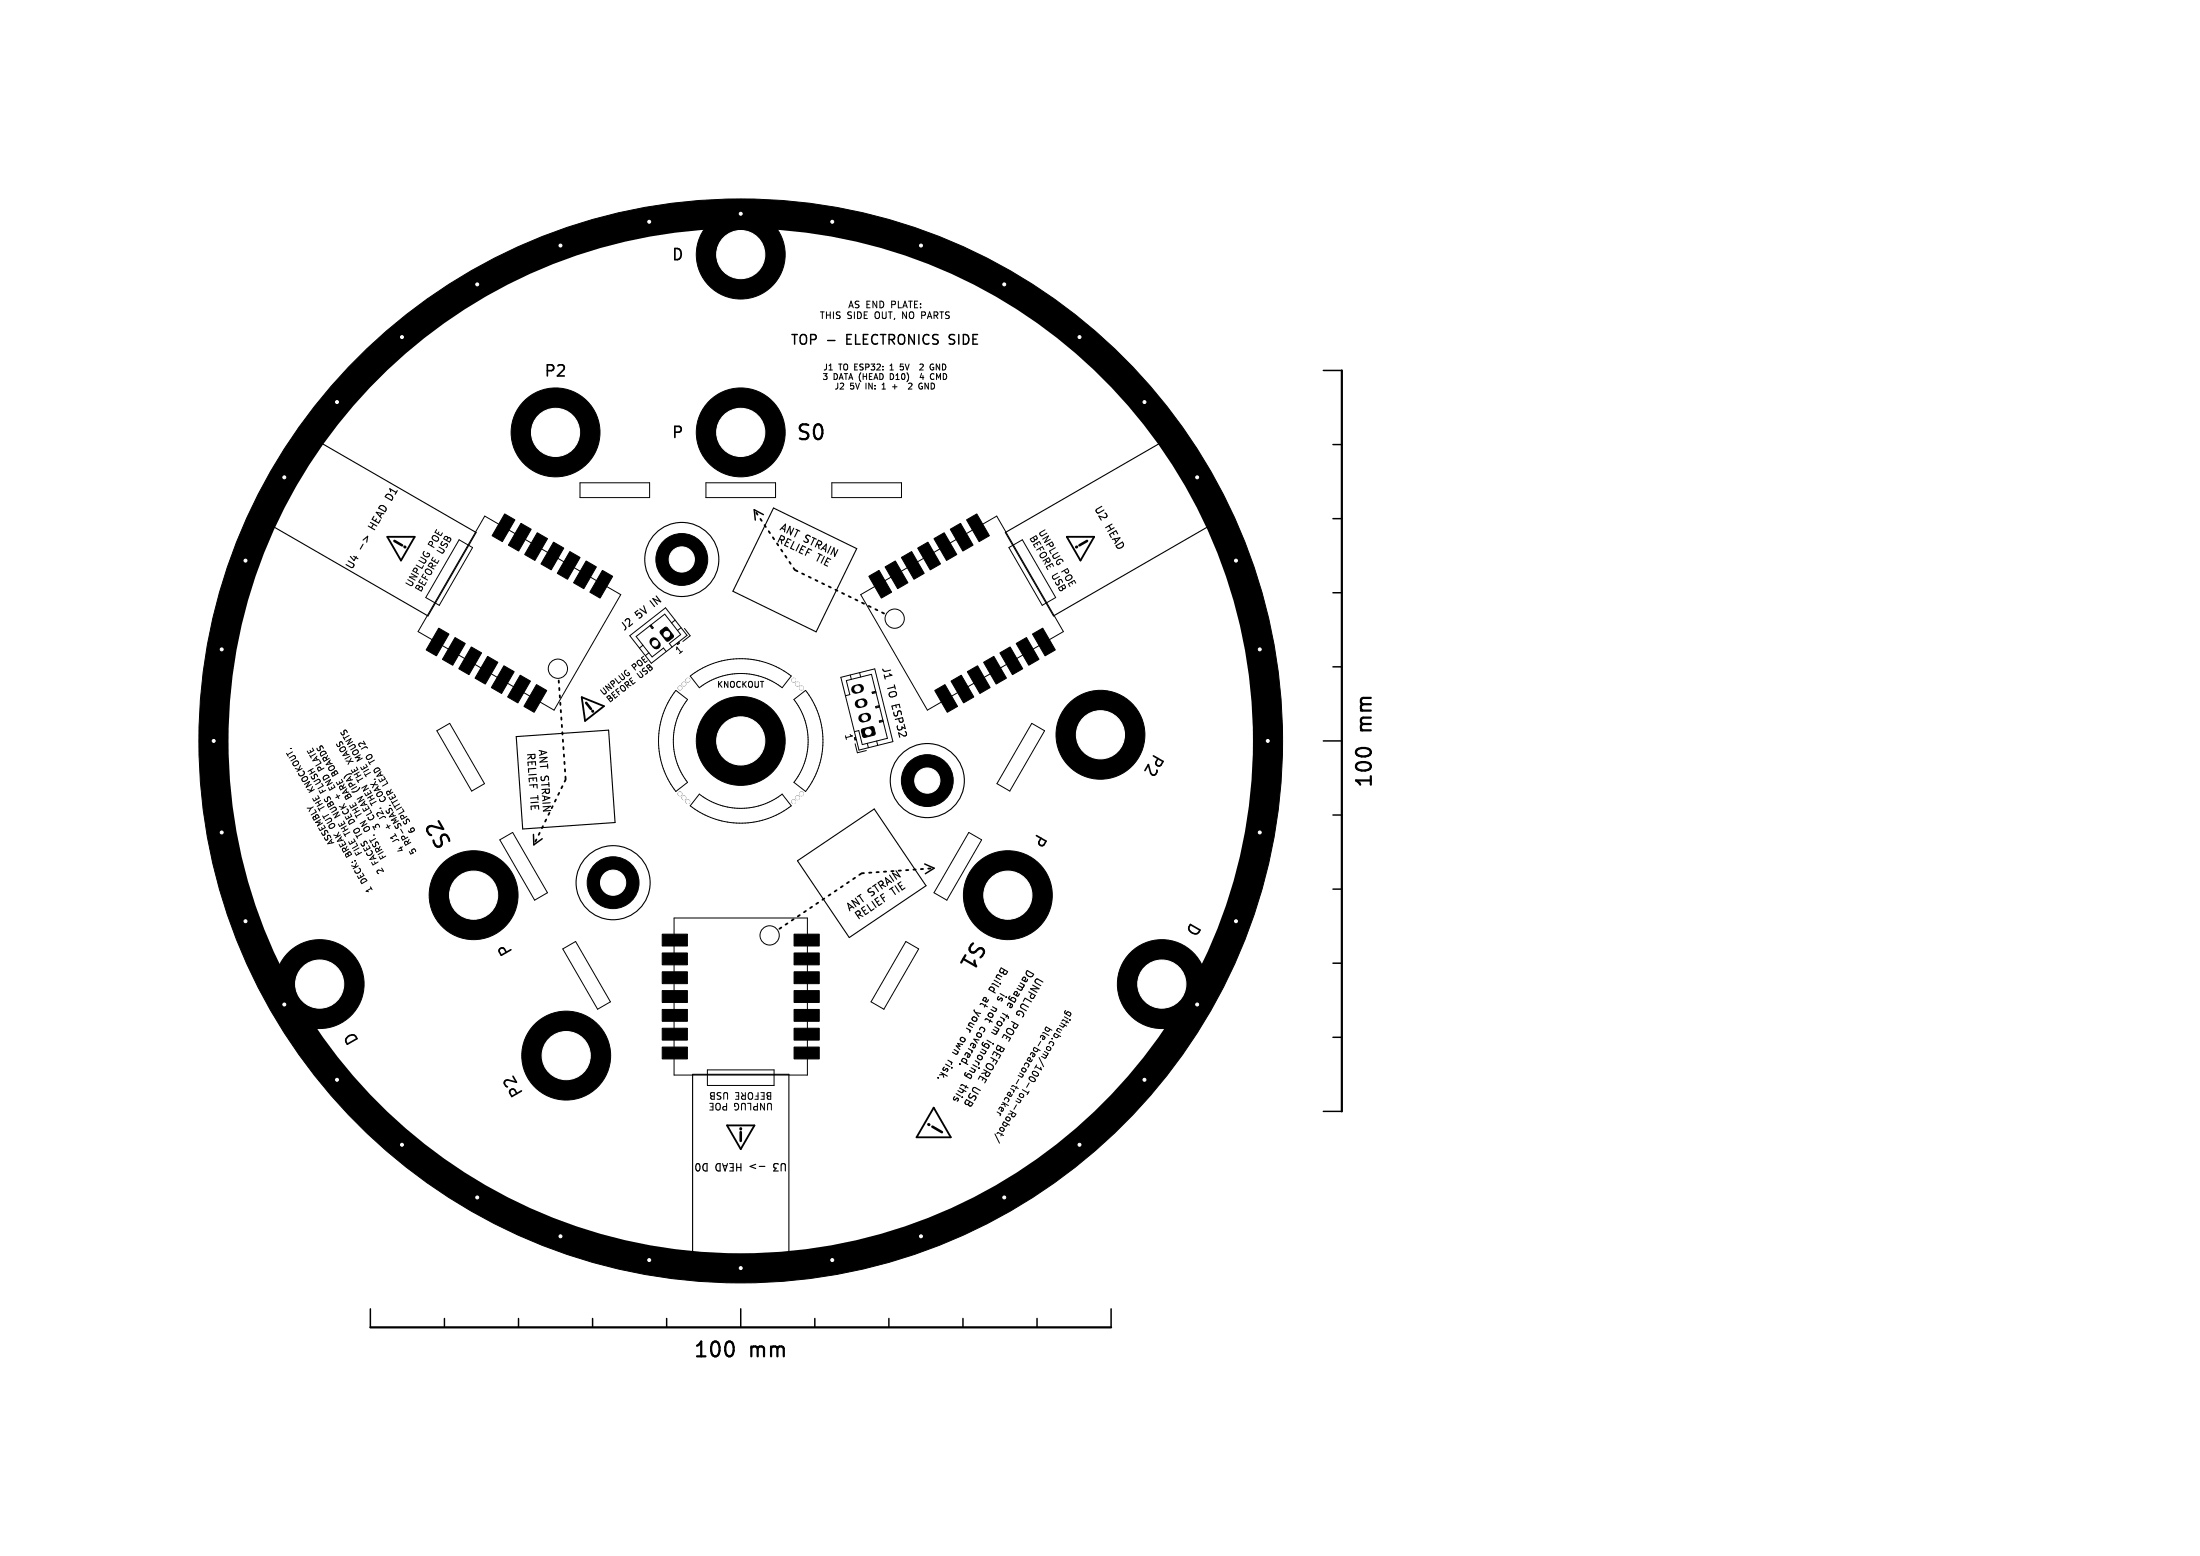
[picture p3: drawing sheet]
<svg xmlns="http://www.w3.org/2000/svg" width="297mm" height="210mm" viewBox="0 0 297 210" stroke-linecap="round" stroke-linejoin="round" font-family="sans-serif">
<circle cx="100" cy="100" r="71.1" fill="none" stroke="#000" stroke-width="4"/>
<g fill="#000" stroke="#000" stroke-width=".14">
<path d="M68.1 69.4l1.4 .8-1.7 2.9-1.4-.8zM70.3 70.6l1.4 .8-1.7 3-1.4-.8zM72.5 71.9l1.4 .8-1.7 2.9-1.4-.8zM74.7 73.2l1.4 .8-1.7 2.9-1.4-.8zM76.9 74.4l1.4 .8-1.7 3-1.4-.8zM79.1 75.7l1.4 .8-1.7 3-1.4-.8zM117.3 77.8l1.4-.8 1.7 2.9-1.4 .8zM119.5 76.5l1.4-.8 1.7 3-1.4 .8zM121.7 75.2l1.4-.8 1.7 3-1.4 .8zM123.9 74l1.4-.8 1.7 2.9-1.4 .8zM126.1 72.7l1.4-.8 1.7 2.9-1.4 .8zM128.3 71.4l1.4-.8 1.7 3-1.4 .8z"/>
<path d="M130.5 70.2l1.4-.8 1.7 2.9-1.4 .8zM59.2 84.8l1.4 .8-1.7 2.9-1.4-.8zM61.4 86l1.4 .8-1.7 3-1.4-.8zM63.6 87.3l1.4 .8-1.7 3-1.4-.8zM65.8 88.6l1.4 .8-1.7 2.9-1.4-.8zM68 89.9l1.4 .8-1.7 2.9-1.4-.8zM70.2 91.1l1.4 .8-1.7 3-1.4-.8zM72.4 92.4l1.4 .8-1.7 2.9-1.4-.8zM81.3 77l1.4 .8-1.7 2.9-1.4-.8zM89.2 85.1l.6-.4h.2l.9 1v.3l-.6 .5h-.3l-.8-1-.1-.2zM116.4 98.4l1.5-.3 .1 .1 .1 .9-1.3 .4h-.2l-.3-.8zM126.2 93.2l1.4-.8 1.7 2.9-1.4 .8z"/>
<path d="M128.4 91.9l1.4-.8 1.7 3-1.4 .8zM130.6 90.7l1.4-.8 1.7 2.9-1.4 .8zM132.8 89.4l1.4-.8 1.7 2.9-1.4 .8zM135 88.1l1.4-.8 1.7 3-1.4 .8zM137.2 86.8l1.4-.8 1.7 3-1.4 .8zM139.4 85.6l1.4-.8 1.7 2.9-1.4 .8zM89.4 136.2h3.4v1.6h-3.4zM89.4 126.1h3.4v1.6h-3.4zM89.4 128.6h3.4v1.6h-3.4zM89.4 131.2h3.4v1.6h-3.4zM89.4 133.7h3.4v1.6h-3.4zM89.4 138.8h3.4v1.6h-3.4z"/>
<path d="M107.2 138.8h3.4v1.6h-3.4zM107.2 136.2h3.4v1.6h-3.4zM107.2 133.7h3.4v1.6h-3.4zM107.2 131.2h3.4v1.6h-3.4zM107.2 128.6h3.4v1.6h-3.4zM107.2 126.1h3.4v1.6h-3.4zM89.4 141.3h3.4v1.6h-3.4zM107.2 141.3h3.4v1.6h-3.4z"/>
<circle cx="100" cy="34.4" r="6"/>
<circle cx="75" cy="58.4" r="6"/>
<circle cx="100" cy="58.4" r="6"/>
<circle cx="92" cy="75.5" r="3.5"/>
<circle cx="91.8" cy="92.9" r=".25"/>
<circle cx="92.3" cy="92.3" r=".25"/>
<circle cx="92.9" cy="91.8" r=".25"/>
<circle cx="100" cy="100" r="6"/>
<circle cx="107.1" cy="91.8" r=".25"/>
<circle cx="107.7" cy="92.3" r=".25"/>
<circle cx="108.2" cy="92.9" r=".25"/>
<circle cx="148.6" cy="99.2" r="6"/>
<circle cx="82.8" cy="119.1" r="3.5"/>
<circle cx="91.8" cy="107.1" r=".25"/>
<circle cx="92.3" cy="107.7" r=".25"/>
<circle cx="92.9" cy="108.2" r=".25"/>
<circle cx="107.1" cy="108.2" r=".25"/>
<circle cx="107.7" cy="107.7" r=".25"/>
<circle cx="108.2" cy="107.1" r=".25"/>
<circle cx="125.2" cy="105.4" r="3.5"/>
<circle cx="43.2" cy="132.8" r="6"/>
<circle cx="63.9" cy="120.8" r="6"/>
<circle cx="136.1" cy="120.8" r="6"/>
<circle cx="156.8" cy="132.8" r="6"/>
<circle cx="76.4" cy="142.5" r="6"/>
</g>
<path d="M88.3 86.6l.3 .4M116 92.9l-.5 .1M116.5 94.9l-.5 .1M117 96.8l-.5 .1" fill="none" stroke="#000" stroke-width="1.2"/>
<g fill="none" stroke="#000" stroke-width=".2">
<path d="M128.1 46.4l.2 .1M128.2 45.3v.3M178.6 50h2.5M180 60h1.1M103.1 69.5l-1.3-.7 .2 1.4M180 70h1.1M180 90h1.1M180 80h1.1M72 112.6l.1 1.4 1.1-.8M124.8 116.6l1.3 .6-1.2 .7M178.6 100h2.5M180 110h1.1"/>
<path d="M180 120h1.1M180 130h1.1M180 140h1.1M178.6 150h2.5M50 176.6v2.6M60 178v1.2M70 178v1.2M80 178v1.2M90 178v1.2M100 176.6v2.6M110 178v1.2M120 178v1.2"/>
<path d="M130 178v1.2M140 178v1.2M150 176.6v2.6"/>
</g>
<g fill="none" stroke="#000" stroke-width=".25">
<path d="M52.3 72.5h3.7l-1.9 3.2zM102.1 69.2l.2 .3M102.7 70l.1 .3M103.2 70.9l.2 .2M103.8 71.7l.1 .2M106.6 75.8l.1 .3M107.1 76.7l.2 .2M107.4 77l.3 .1M108.3 77.4l.3 .1M109.2 77.8l.3 .2M110.1 78.3l.3 .1M111 78.7l.3 .2"/>
<path d="M111.9 79.2l.3 .1M112.8 79.6l.3 .1M144 72.5h3.7l-1.8 3.2zM75.4 91.8v.3M75.5 92.8v.3M75.6 93.8v.3M75.6 94.8l.1 .3M75.7 95.8v.3M75.8 96.8v.3M75.8 97.8l.1 .3M75.9 98.8v.3M76 99.8v.3"/>
<path d="M78.5 94.1l3 1.2-2.5 2zM113.7 80l.3 .2M114.6 80.5l.3 .1M115.5 80.9l.2 .1M116.4 81.3l.2 .2M117.3 81.8l.2 .1M118.2 82.2l.2 .2M119.1 82.7l.2 .1M72.4 113.3l-.1 .3M72.9 112.4l-.2 .3M73.3 111.5l-.1 .3M73.7 110.6l-.1 .3"/>
<path d="M74.6 108.8l-.1 .3M75 107.9l-.1 .3M75.5 107l-.1 .3M75.9 106.1l-.1 .3M76.1 100.8v.3M76.1 101.8v.3M76.2 102.8v.3M76.3 103.8v.3M76.3 104.8l.1 .3M76.4 105.2l-.2 .3M113.8 119.6l-.3 .2M122.6 117.4h-.3"/>
<path d="M123.6 117.4h-.3M124.6 117.3h-.3M125.6 117.2h-.3M105.5 125.2l-.3 .2M106.3 124.6l-.2 .2M107.1 124.1l-.2 .1M108 123.5l-.3 .2M108.8 123l-.3 .1M109.6 122.4l-.2 .2M110.4 121.8l-.2 .2M111.3 121.3l-.3 .1M112.1 120.7l-.2 .2"/>
<path d="M112.9 120.2l-.2 .1M98.2 151.9h3.6l-1.8 3.2zM126 149.5l2.4 4h-4.7z"/>
</g>
<path d="M54.6 73.8h.1M145.4 73.8h-.1M80 96h.1M100 152.3v.1M125.4 151.8h.1" fill="none" stroke="#000" stroke-width=".4"/>
<path d="M53.2 73l1.1 .6M146.8 73l-1.1 .6M79.1 94.9l.7 .8M100 152.8v1.2M125.9 152.1l1.3 .7" fill="none" stroke="#000" stroke-width=".35"/>
<g fill="none" stroke="#000" stroke-width=".15">
<path d="M42.6 59.4l21.7 12.5-6.5 11.2-21.7-12.5zM49 72.9l.6-.5-.1 .8M49 73.5l-.4 .6M104.4 68.6l11.3 5.4-5.5 11.3-11.3-5.5zM135.7 71.9l21.7-12.5 6.5 11.2-21.7 12.5zM69.7 99.4l12.5-.9 .8 12.5-12.4 .9zM107.7 116.2l10.3-7 7 10.3-10.4 7zM133.5 133.5l.9 .5M136.5 135.5l-.2 .4M93.5 145h13v25h-13zM102 157.1l-.7 .3 .7 .3M102.5 157.4h.8"/>
<path d="M128 143.1l.5 .3M128.4 144.1h.1zM128.5 144.1h.1M129.9 146.4l.8 .4M130.3 145.2l.7 .4M131.2 145.3l-.2 .3"/>
<circle cx="92" cy="75.5" r="5"/>
<circle cx="82.8" cy="119.1" r="5"/>
<circle cx="125.2" cy="105.4" r="5"/>
</g>
<g fill="none" stroke="#000" stroke-width=".14">
<path d="M119.1 52.5h.4M120.1 49.9h.5M120.2 49.3l-.1 .1M120.4 50.4h-.2v.8h.2M120.5 52.2h.6M121.5 49.9h.3M121.9 43v-.9l.5 .9M121.9 49.1h-.3l-.1 .4 .3-.1M123.1 52.1l-.5 .4h.5M124.2 49.2l.3-.1 .1 .3-.5 .5h.5M124.4 50.4l-.2 .6h.5M124.4 42.6h.4"/>
<path d="M124.6 50.7v.5M126.1 50.5h.1M126.1 51.1l-.2 .1M62 72.9l1.8 1-4.5 7.8-1.8-1.1zM65.4 69.7l18.4 10.6-9 15.5-18.4-10.6zM78.3 65.2h9.4v2h-9.4zM95.3 65.2h9.4v2h-9.4zM112.3 65.2h9.4v2h-9.4zM136.2 73.9l1.8-1 4.5 7.7-1.8 1.1zM59 98.6l1.7-1 4.7 8.2-1.7 1zM85 85.8l4.8-3.8 3 3.8-4.9 3.7zM86.8 87.1l-.5 .4"/>
<path d="M87.6 88.1l-.5 .4M87.8 84.4l.3 .4M87.9 84.3l.3 .4-.2 .2-.3-.4M90.7 87.3l-.3-.5 1.5-1.2-2.2-2.7-3.8 3 2.1 2.8 1.6-1.2 .3 .4M91.1 83.7l-.4 .4M91.2 93.2l1.6 1.2a9.1 9.1 0 0 0 0 11.2l-1.6 1.2a11.1 11.1 0 0 1 0-13.6zM91.6 86.7l.1 .1-.2 .2-.1-.2M91.7 86.7l-.3 .2M91.9 84.7l-.4 .4M92.4 84.8l.8 1-1 .8M93.2 91.2a11.1 11.1 0 0 1 13.6 0l-1.2 1.6a9.1 9.1 0 0 0-11.2 0zM107.2 94.4l1.6-1.2a11.1 11.1 0 0 1 0 13.6l-1.6-1.2a9.1 9.1 0 0 0 0-11.2z"/>
<path d="M113.5 91.4l4.6-1.1 2.4 9.8-4.5 1.1zM114.1 93.9l.6-.1-.4-1.9 3.4-.9 2.1 8.6-3.4 .9-.5-1.9-.6 .2M114.8 91.1l.1 .6M115.4 99.6l.1 .2M115.5 99.5l-.2 .1 .1 .3 .2-.1M116 90.8l.2 .6M116.2 80.3l18.4-10.6 9 15.5-18.4 10.6zM118.2 93.3l-.5 .1 .1 .2 .5-.1M118.2 93.4l-.4 .1M118.7 95.2l-.5 .2 .1 .1 .5-.1M118.7 95.3l-.5 .2M119.2 97.2l-.5 .1v.2l.5-.1"/>
<path d="M119.2 97.3l-.5 .1M139.3 97.6l1.7 1-4.7 8.2-1.7-1zM46.7 102.7l1 .1M47.4 102.3l-.4 .9M48.1 103.5l.2 .4M67.5 113.4l1.7-1 4.7 8.1-1.7 1zM94.4 107.2a9.1 9.1 0 0 0 11.2 0l1.2 1.6a11.1 11.1 0 0 1-13.6 0zM115.4 100.4l.3 1.2 1.3-.3M117.1 100.3l.1 .6M118.3 100l.2 .6M130.8 112.4l1.7 1-4.7 8.1-1.7-1zM76 128.1l1.7-1 4.7 8.1-1.7 1z"/>
<path d="M91 123.9h18v21.2h-18zM122.3 127.1l1.7 1-4.7 8.1-1.7-1zM95.5 144.4h9v2.1h-9zM134.3 153l.6 1.3M134.6 153l.2-.1 .7 .4M134.6 150.1l.5 .3M135 150.3v.3M135 152.2h.3l.2 .1 .1 .1-.1 .2-.2 .1-.3-.1v-.2zM135.3 149.5l-.2 .4 .2 .1 .2-.3-.4-.3-.1 .1-.1 .2M135.3 153l-.2 .3M135.4 148.8l.7 .4M135.5 151.4l.8 .5"/>
<path d="M135.5 151.4l-.1 .2v.3l.4 .1 .2-.3M135.6 148.9l.1 .5M135.6 149l-.4 .1M135.9 150.8h.2l.2 .1 .1 .1-.1 .2-.2 .1-.2-.1-.1-.2zM136.1 148.3l-.3-.1-.2 .3M136.4 149.9l.7 .5-.3 .3h-.2v-.2l.1-.4M136.6 150.3l-.5 .1"/>
<circle cx="75.3" cy="90.3" r="1.3"/>
<circle cx="120.8" cy="83.5" r="1.3"/>
<circle cx="100" cy="100" r="73.1"/>
<circle cx="103.9" cy="126.2" r="1.3"/>
</g>
<g fill="#fff" stroke="#fff" stroke-width=".14">
<circle cx="29.9" cy="87.6" r=".2"/>
<circle cx="54.3" cy="45.5" r=".2"/>
<circle cx="54.3" cy="154.5" r=".2"/>
<circle cx="154.5" cy="145.7" r=".2"/>
<circle cx="138.7" cy="91" r=".2"/>
<circle cx="166.9" cy="124.3" r=".2"/>
<circle cx="112.4" cy="170.1" r=".2"/>
<circle cx="64.4" cy="161.6" r=".2"/>
<circle cx="145.7" cy="45.5" r=".2"/>
<circle cx="75.7" cy="166.9" r=".2"/>
<circle cx="33.1" cy="75.7" r=".2"/>
<circle cx="154.5" cy="54.3" r=".2"/>
<circle cx="87.6" cy="170.1" r=".2"/>
<circle cx="75.7" cy="33.1" r=".2"/>
<circle cx="29.9" cy="112.4" r=".2"/>
<circle cx="135.6" cy="161.6" r=".2"/>
<circle cx="45.5" cy="54.3" r=".2"/>
<circle cx="124.3" cy="166.9" r=".2"/>
<circle cx="112.4" cy="29.9" r=".2"/>
<circle cx="38.4" cy="64.4" r=".2"/>
<circle cx="161.6" cy="135.6" r=".2"/>
<circle cx="170.1" cy="112.4" r=".2"/>
<circle cx="145.7" cy="154.5" r=".2"/>
<circle cx="38.4" cy="135.6" r=".2"/>
<circle cx="87.6" cy="29.9" r=".2"/>
<circle cx="88.4" cy="138" r=".2"/>
<circle cx="171.1" cy="100" r=".2"/>
<circle cx="100" cy="28.8" r=".2"/>
<circle cx="124.3" cy="33.1" r=".2"/>
<circle cx="72.9" cy="71" r=".2"/>
<circle cx="33.1" cy="124.3" r=".2"/>
<circle cx="170.1" cy="87.6" r=".2"/>
<circle cx="166.9" cy="75.7" r=".2"/>
<circle cx="64.4" cy="38.4" r=".2"/>
<circle cx="135.6" cy="38.4" r=".2"/>
<circle cx="45.5" cy="145.7" r=".2"/>
<circle cx="161.6" cy="64.4" r=".2"/>
<circle cx="100" cy="171.1" r=".2"/>
<circle cx="28.8" cy="100" r=".2"/>
<circle cx="88.4" cy="134.5" r=".2"/>
<circle cx="126.2" cy="70.3" r=".2"/>
<circle cx="75.9" cy="72.7" r=".2"/>
<circle cx="128.5" cy="70.2" r=".2"/>
<circle cx="135.7" cy="92.8" r=".2"/>
<circle cx="88.4" cy="126.9" r=".2"/>
<circle cx="82.5" cy="76.5" r=".2"/>
<circle cx="129.1" cy="96.6" r=".2"/>
<circle cx="100" cy="100" r="3.2"/>
<circle cx="107.7" cy="107.7" r=".25"/>
<circle cx="76.4" cy="142.5" r="3.2"/>
<circle cx="91.8" cy="92.9" r=".25"/>
<circle cx="75" cy="58.4" r="3.2"/>
<circle cx="91.8" cy="107.1" r=".25"/>
<circle cx="92.9" cy="108.2" r=".25"/>
<circle cx="108.2" cy="107.1" r=".25"/>
<circle cx="92.3" cy="107.7" r=".25"/>
<circle cx="107.1" cy="91.8" r=".25"/>
<circle cx="125.2" cy="105.4" r="1.7"/>
<circle cx="43.2" cy="132.8" r="3.3"/>
<circle cx="136.1" cy="120.8" r="3.2"/>
<circle cx="117.2" cy="98.8" r=".37"/>
<circle cx="116.7" cy="96.9" r=".37"/>
<circle cx="116.3" cy="94.9" r=".37"/>
<circle cx="115.8" cy="93" r=".37"/>
<circle cx="100" cy="58.4" r="3.2"/>
<circle cx="63.9" cy="120.8" r="3.3"/>
<circle cx="82.8" cy="119.1" r="1.7"/>
<circle cx="92.9" cy="91.8" r=".25"/>
<circle cx="108.2" cy="92.9" r=".25"/>
<circle cx="156.8" cy="132.8" r="3.2"/>
<circle cx="107.7" cy="92.3" r=".25"/>
<circle cx="100" cy="34.4" r="3.2"/>
<circle cx="92" cy="75.5" r="1.7"/>
<circle cx="148.6" cy="99.2" r="3.3"/>
<circle cx="90" cy="85.6" r=".38"/>
<circle cx="88.4" cy="86.8" r=".38"/>
<circle cx="107.1" cy="108.2" r=".25"/>
<circle cx="92.3" cy="92.3" r=".25"/>
</g>
<path d="M181.1 50v100M183.4 101h.4h.9M50 179.2h100M99 181.4v.4v.9" fill="none" stroke="#000" stroke-width=".3"/>
<g font-size="2.8">
<text x="107.3" y="59.8">S0</text>
<text x="185.6" y="98.8" transform="rotate(-90 185.6 98.8)">mm</text>
<text x="185.6" y="106.5" transform="rotate(-90 185.6 106.5)">100</text>
<text x="61.5" y="113.7" transform="rotate(-120 61.5 113.7)">S2</text>
<text x="131.1" y="126.5" transform="rotate(120 131.1 126.5)">S1</text>
<text x="93.5" y="183.6">100</text>
<text x="101.2" y="183.6">mm</text>
</g>
<g font-size="2.1">
<text x="90.6" y="35.4">D</text>
<text x="73.3" y="51.1">P2</text>
<text x="90.6" y="59.4">P</text>
<text x="155.6" y="101.3" transform="rotate(120 155.6 101.3)">P2</text>
<text x="139.8" y="112.1" transform="rotate(120 139.8 112.1)">P</text>
<text x="160.6" y="124.1" transform="rotate(120 160.6 124.1)">D</text>
<text x="69.6" y="128.4" transform="rotate(-120 69.6 128.4)">P</text>
<text x="48.8" y="140.4" transform="rotate(-120 48.8 140.4)">D</text>
<text x="71" y="147.5" transform="rotate(-120 71 147.5)">P2</text>
</g>
<g font-size="1.8">
<text x="106.6" y="46.8">TOP -</text>
<text x="114.5" y="46.8">ELECTRONICS</text>
<text x="128.7" y="46.8">SIDE</text>
</g>
<g font-size="1.4">
<text x="50.9" y="71.5" transform="rotate(-60 50.9 71.5)">HEAD D1</text>
<text x="105" y="71.6" transform="rotate(26 105 71.6)">ANT STRAIN</text>
<text x="147.5" y="68.7" transform="rotate(60 147.5 68.7)">U2</text>
<text x="149" y="71.3" transform="rotate(60 149 71.3)">HEAD</text>
<text x="47.6" y="77.1" transform="rotate(-60 47.6 77.1)">U4</text>
<text x="104.6" y="73.2" transform="rotate(26 104.6 73.2)">RELIEF</text>
<text x="109.9" y="75.9" transform="rotate(26 109.9 75.9)">TIE</text>
<text x="86.4" y="83.7" transform="rotate(-38 86.4 83.7)">5V</text>
<text x="88.6" y="82" transform="rotate(-38 88.6 82)">IN</text>
<text x="84.3" y="85.4" transform="rotate(-38 84.3 85.4)">J2</text>
<text x="118.8" y="90.1" transform="rotate(76 118.8 90.1)">J1</text>
<text x="119.5" y="92.8" transform="rotate(76 119.5 92.8)">TO ESP32</text>
<text x="70.9" y="101.5" transform="rotate(86 70.9 101.5)">RELIEF</text>
<text x="72.5" y="101.1" transform="rotate(86 72.5 101.1)">ANT STRAIN</text>
<text x="71.3" y="107.5" transform="rotate(86 71.3 107.5)">TIE</text>
<text x="114.7" y="123.3" transform="rotate(-34 114.7 123.3)">ANT STRAIN</text>
<text x="115.9" y="124.4" transform="rotate(-34 115.9 124.4)">RELIEF</text>
<text x="120.8" y="121.1" transform="rotate(-34 120.8 121.1)">TIE</text>
<text x="135.1" y="130.2" transform="rotate(120 135.1 130.2)">Build</text>
<text x="138.6" y="130.5" transform="rotate(120 138.6 130.5)">Damage</text>
<text x="139.9" y="131.6" transform="rotate(120 139.9 131.6)">UNPLUG</text>
<text x="131.5" y="136.5" transform="rotate(120 131.5 136.5)">your</text>
<text x="132.7" y="134.4" transform="rotate(120 132.7 134.4)">at</text>
<text x="133.8" y="135.6" transform="rotate(120 133.8 135.6)">not</text>
<text x="135" y="133.7" transform="rotate(120 135 133.7)">is</text>
<text x="135.2" y="136.5" transform="rotate(120 135.2 136.5)">from</text>
<text x="136.4" y="137.6" transform="rotate(120 136.4 137.6)">POE</text>
<text x="127.4" y="143.5" transform="rotate(120 127.4 143.5)">risk.</text>
<text x="129.4" y="140.2" transform="rotate(120 129.4 140.2)">own</text>
<text x="132.1" y="138.6" transform="rotate(120 132.1 138.6)">covered.</text>
<text x="132.9" y="140.4" transform="rotate(120 132.9 140.4)">ignoring</text>
<text x="134.4" y="141.1" transform="rotate(120 134.4 141.1)">BEFORE</text>
<text x="129.4" y="146.5" transform="rotate(120 129.4 146.5)">this</text>
<text x="131" y="146.9" transform="rotate(120 131 146.9)">USB</text>
<text x="99.9" y="156.8" transform="rotate(180 99.9 156.8)">HEAD D0</text>
<text x="106.4" y="156.8" transform="rotate(180 106.4 156.8)">U3</text>
</g>
<g font-size="1.3">
<text x="114.4" y="41.8">AS END</text>
<text x="120.5" y="41.8">PLATE:</text>
<text x="110.6" y="43.2">THIS</text>
<text x="114.4" y="43.2">SIDE</text>
<text x="118.3" y="43.2">OUT,</text>
<text x="122.2" y="43.2">NO</text>
<text x="125" y="43.2">PARTS</text>
<text x="139.9" y="71.8" transform="rotate(60 139.9 71.8)">UNPLUG</text>
<text x="58.8" y="74.1" transform="rotate(-60 58.8 74.1)">POE</text>
<text x="59.9" y="74.9" transform="rotate(-60 59.9 74.9)">USB</text>
<text x="138.7" y="72.6" transform="rotate(60 138.7 72.6)">BEFORE</text>
<text x="141.7" y="77.8" transform="rotate(60 141.7 77.8)">USB</text>
<text x="143.1" y="77.2" transform="rotate(60 143.1 77.2)">POE</text>
<text x="55.6" y="79.5" transform="rotate(-60 55.6 79.5)">UNPLUG</text>
<text x="56.9" y="80.2" transform="rotate(-60 56.9 80.2)">BEFORE</text>
<text x="91.7" y="88.6" transform="rotate(-38 91.7 88.6)">1</text>
<text x="113.8" y="99.1" transform="rotate(76 113.8 99.1)">1</text>
<text x="144.1" y="136.1" transform="rotate(120 144.1 136.1)">github.com/100-Ton-Robot/</text>
<text x="141.2" y="138.2" transform="rotate(120 141.2 138.2)">ble-beacon-tracker</text>
<text x="98.2" y="148.7" transform="rotate(180 98.2 148.7)">POE</text>
<text x="98.3" y="147.2" transform="rotate(180 98.3 147.2)">USB</text>
<text x="104.4" y="147.2" transform="rotate(180 104.4 147.2)">BEFORE</text>
<text x="104.5" y="148.7" transform="rotate(180 104.5 148.7)">UNPLUG</text>
</g>
<g font-size="1.1">
<text x="110.9" y="51.4">3</text>
<text x="111.1" y="50.2">J1</text>
<text x="112.5" y="51.4">DATA (HEAD</text>
<text x="112.6" y="52.7">J2</text>
<text x="113.2" y="50.2">TO ESP32:</text>
<text x="114.8" y="52.7">5V</text>
<text x="117" y="52.7">IN:</text>
<text x="119.4" y="52.7">1</text>
<text x="120.5" y="50.2">1</text>
<text x="120.5" y="51.4">D10)</text>
<text x="121" y="52.7">+</text>
<text x="122.1" y="50.2">5V</text>
<text x="123.6" y="52.7">2</text>
<text x="125" y="51.4">4</text>
<text x="125.1" y="50.2">2</text>
<text x="125.2" y="52.7">GND</text>
<text x="126.5" y="51.4">CMD</text>
<text x="126.7" y="50.2">GND</text>
<text x="81.5" y="94.1" transform="rotate(-38 81.5 94.1)">UNPLUG</text>
<text x="82.3" y="95.1" transform="rotate(-38 82.3 95.1)">BEFORE</text>
<text x="85.9" y="90.7" transform="rotate(-38 85.9 90.7)">POE</text>
<text x="86.6" y="91.7" transform="rotate(-38 86.6 91.7)">USB</text>
<text x="96.7" y="93">KNOCKOUT</text>
<text x="48.8" y="101.8" transform="rotate(-120 48.8 101.8)">MOUNTS</text>
<text x="43.5" y="102.8" transform="rotate(-120 43.5 102.8)">PLATE</text>
<text x="43.8" y="105.9" transform="rotate(-120 43.8 105.9)">FLUSH</text>
<text x="45" y="105.5" transform="rotate(-120 45 105.5)">END</text>
<text x="45.3" y="103.5" transform="rotate(-120 45.3 103.5)">BOARDS</text>
<text x="45.9" y="107.1" transform="rotate(-120 45.9 107.1)">+</text>
<text x="48.5" y="106.4" transform="rotate(-120 48.5 106.4)">(IPA)</text>
<text x="50.1" y="104" transform="rotate(-120 50.1 104)">TIE</text>
<text x="50.8" y="107.7" transform="rotate(-120 50.8 107.7)">THEN</text>
<text x="52.2" y="107.7" transform="rotate(-120 52.2 107.7)">COAX,</text>
<text x="52.5" y="105.5" transform="rotate(-120 52.5 105.5)">LEAD TO J2</text>
<text x="45.3" y="111.1" transform="rotate(-120 45.3 111.1)">OUT THE KNOCKOUT,</text>
<text x="45.3" y="113.8" transform="rotate(-120 45.3 113.8)">ASSEMBLY</text>
<text x="47.3" y="112" transform="rotate(-120 47.3 112)">THE NUBS</text>
<text x="48.7" y="109.4" transform="rotate(-120 48.7 109.4)">THE BARE</text>
<text x="50" y="111.5" transform="rotate(-120 50 111.5)">ON</text>
<text x="50.8" y="110.3" transform="rotate(-120 50.8 110.3)">CLEAN</text>
<text x="51.6" y="111.7" transform="rotate(-120 51.6 111.7)">3</text>
<text x="52.1" y="109.9" transform="rotate(-120 52.1 109.9)">J2,</text>
<text x="53" y="111.5" transform="rotate(-120 53 111.5)">+</text>
<text x="54" y="113.4" transform="rotate(-120 54 113.4)">J1</text>
<text x="55.5" y="110.8" transform="rotate(-120 55.5 110.8)">SPLITTER</text>
<text x="55.7" y="113.6" transform="rotate(-120 55.7 113.6)">RP-SMAS,</text>
<text x="56.3" y="112.2" transform="rotate(-120 56.3 112.2)">6</text>
<text x="47.6" y="115.1" transform="rotate(-120 47.6 115.1)">BREAK</text>
<text x="48.9" y="114.8" transform="rotate(-120 48.9 114.8)">FILE</text>
<text x="49.8" y="118.8" transform="rotate(-120 49.8 118.8)">DECK:</text>
<text x="51.3" y="116.3" transform="rotate(-120 51.3 116.3)">FACES TO DECK</text>
<text x="52.1" y="117.7" transform="rotate(-120 52.1 117.7)">2</text>
<text x="52.2" y="115.3" transform="rotate(-120 52.2 115.3)">FIRST,</text>
<text x="54.8" y="114.7" transform="rotate(-120 54.8 114.7)">4</text>
<text x="56.5" y="115" transform="rotate(-120 56.5 115)">5</text>
<text x="50.5" y="120.2" transform="rotate(-120 50.5 120.2)">1</text>
</g>
</svg>
